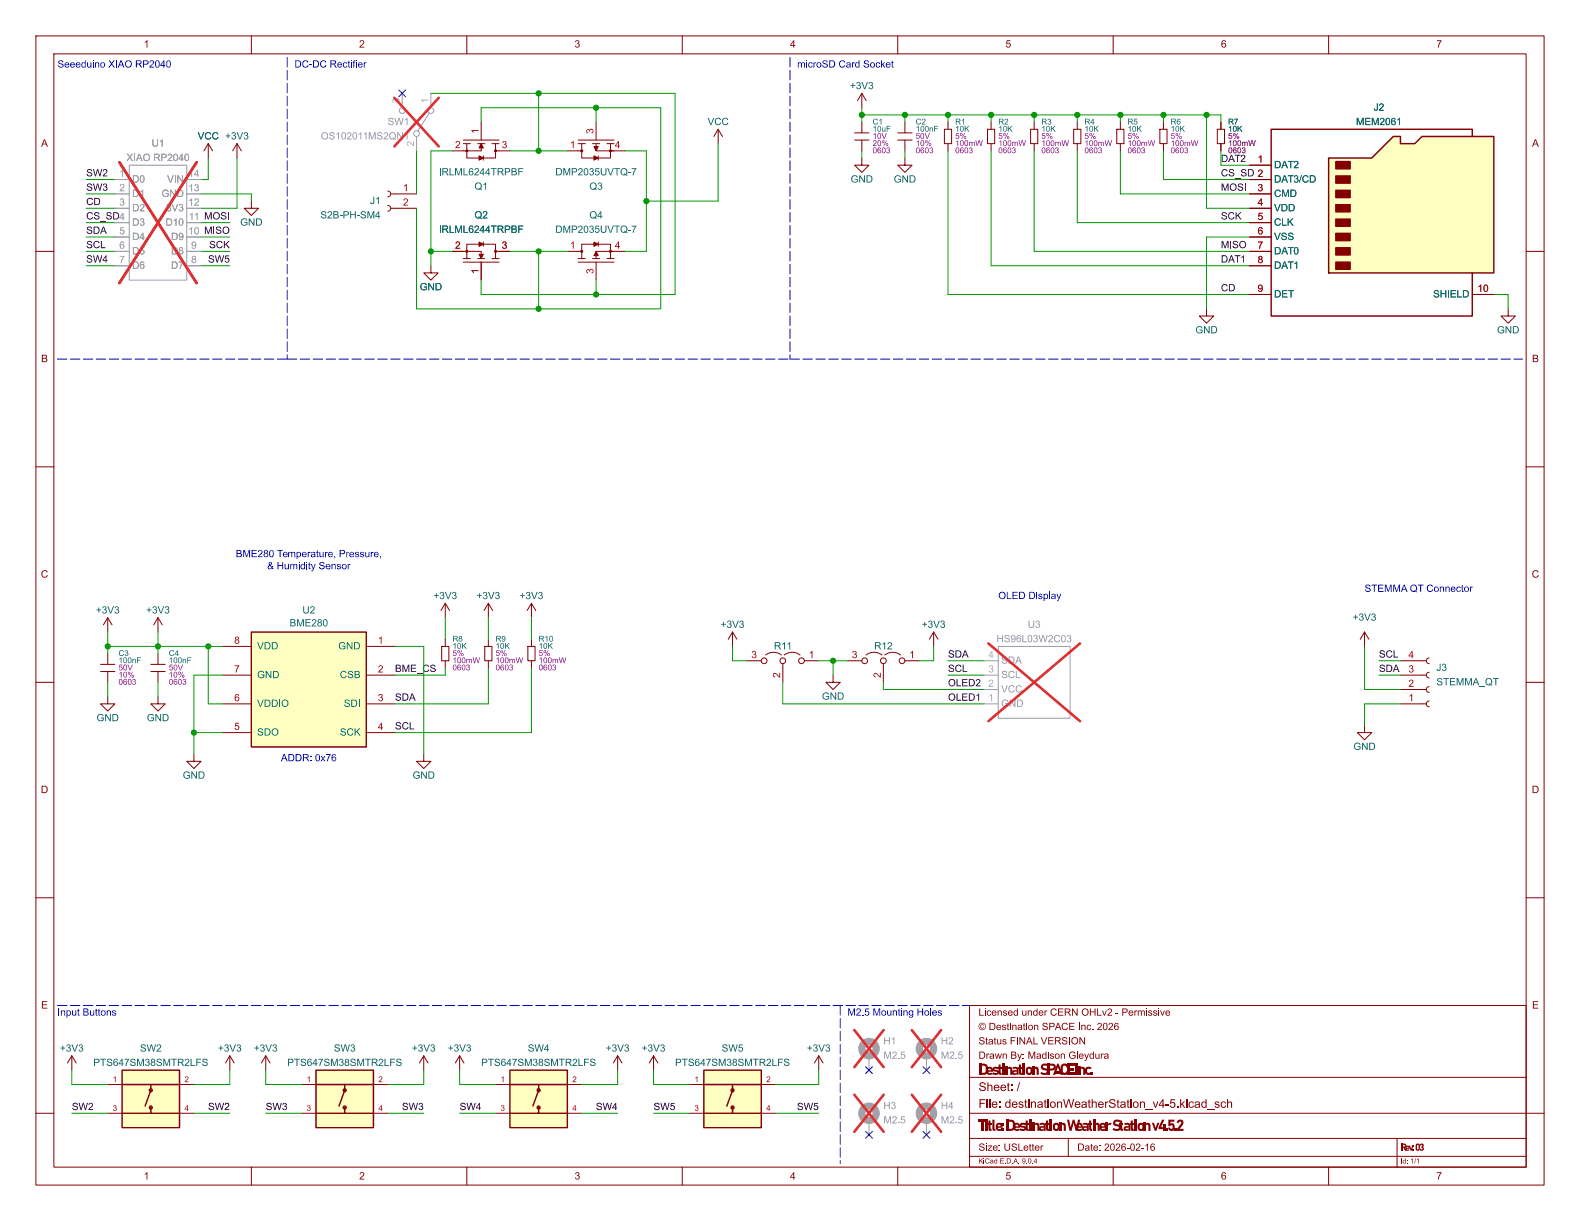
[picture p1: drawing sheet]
<svg xmlns="http://www.w3.org/2000/svg" width="279mm" height="216mm" viewBox="0 0 279 216" stroke-linecap="round" stroke-linejoin="round" font-family="sans-serif">
<g fill="none" stroke="#840000" stroke-width=".18">
<path d="M6.3 6.4h266.7v203.2h-266.7zM9.5 9.5h260.4v196.9h-260.4zM44.4 6.4v3.1M82.5 6.4v3.1M120.6 6.4v3.1M158.7 6.4v3.1M196.8 6.4v3.1M234.9 6.4v3.1M6.3 44.5h3.2M269.9 44.5h3.1M6.3 82.6h3.2M269.9 82.6h3.1"/>
<path d="M6.3 120.7h3.2M269.9 120.7h3.1M6.3 158.8h3.2M269.9 158.8h3.1M171.4 177.8h98.5v28.6h-98.5zM6.3 196.9h3.2M171.4 196.9h101.6M171.4 190.5h98.5M44.4 206.4v3.2M82.5 206.4v3.2M120.6 206.4v3.2M158.7 206.4v3.2"/>
<path d="M171.4 204.5h98.5M171.4 201.3h98.5M196.8 206.4v3.2M234.9 206.4v3.2"/>
</g>
<g fill="#840000">
<path d="M173.5 181.2l.1-.1a.17 .17 0 0 1 .3 0 .17 .17 0 0 1 0 .3 .24 .24 0 0 0-.4-.1 .24 .24 0 0 0 0 .4 .24 .24 0 0 0 .4-.1h.1a.36 .36 0 0 1-.6 .2 .36 .36 0 0 1 .1-.6z"/>
<path d="M173.2 181a.66 .66 0 0 1 1.1 .2 .66 .66 0 0 1-.4 .9 .66 .66 0 0 1-.9-.6h.1a.55 .55 0 0 0 .8 .5 .55 .55 0 0 0 .1-.9 .55 .55 0 0 0-.8 .3l-.2 .1z"/>
</g>
<g fill="none" stroke="#840000" stroke-width=".18">
<path d="M167 22.9h1.3v2.5h-1.3zM167.6 21.6v1.3M167.6 25.4v1.3M174.6 22.9h1.3v2.5h-1.3zM175.3 21.6v1.3M175.3 25.4v1.3M182.2 22.9h1.3v2.5h-1.3zM182.9 21.6v1.3M182.9 25.4v1.3M26.7 117.5h2.5M26.7 118.7h2.5M27.9 115.6v1.9"/>
<path d="M27.9 118.7v2M129.5 111.8l-.7 1.2M129.5 111.8l.8 1.2M129.5 111.8v2.5M132.1 116.8h2.5M135.4 115.8a2.26 2.26 0 0 1 2.8 0M138.4 117.3v3.4M138.7 115.8a2.26 2.26 0 0 1 2.8 0M142.2 116.8h2.6M147.3 119.4v1.3h1.3l-1.3 1.2-1.3-1.2h1.3M149.9 116.8h2.5M153.2 115.8a2.26 2.26 0 0 1 2.8 0"/>
<path d="M156.2 117.3v3.4M156.5 115.8a2.26 2.26 0 0 1 2.8 0M160 116.8h2.6M165.1 111.8l-.8 1.2M165.1 111.8l.8 1.2M165.1 111.8v2.5M34.3 133.4v1.2h1.3l-1.3 1.3-1.3-1.3h1.3M109.2 186.7l-.7 1.3M109.2 186.7l.8 1.3M109.2 186.7v2.5M115.6 186.7l.7 1.3M115.6 186.7l-.8 1.3"/>
<path d="M115.6 186.7v2.5M144.8 186.7l-.8 1.3M144.8 186.7l.7 1.3M144.8 186.7v2.5M188.9 201.3v3.2M247.1 201.3v5.1"/>
<circle cx="135.1" cy="116.8" r=".51"/>
<circle cx="138.4" cy="116.8" r=".51"/>
<circle cx="141.7" cy="116.8" r=".51"/>
<circle cx="152.9" cy="116.8" r=".51"/>
<circle cx="156.2" cy="116.8" r=".51"/>
<circle cx="159.5" cy="116.8" r=".51"/>
</g>
<g fill="none" stroke="#a1a1a1" stroke-width="1.3">
<circle cx="153.7" cy="185.4" r="1.27"/>
<circle cx="163.8" cy="185.4" r="1.27"/>
</g>
<path d="M153.7 186.7v2.5M163.8 186.7v2.5" fill="none" stroke="#a1a1a1" stroke-width=".18"/>
<path d="M151.1 182.1l5.2 6.6M156.3 182.1l-5.2 6.6M161.2 182.1l5.2 6.6M166.4 182.1l-5.2 6.6" fill="none" stroke="#e12e31" stroke-width=".46"/>
<path d="M21.6 189.2h10.1v10.2h-10.1z" fill="#ffffc2"/>
<g fill="none" stroke="#840000" stroke-width=".25">
<path d="M21.6 189.2h10.1v10.2h-10.1zM21.6 191.8h10.1M21.6 196.9h10.1M26.7 191.8v1l-1 2.8M26.7 195.8v1.1"/>
<circle cx="26.7" cy="192.8" r=".25"/>
<circle cx="26.7" cy="195.8" r=".25"/>
</g>
<g fill="none" stroke="#840000" stroke-width=".18">
<path d="M12.7 186.7l.8 1.3M12.7 186.7l-.8 1.3M12.7 186.7v2.5M19 191.8h2.6M19 196.9h2.6M31.7 191.8h2.6M31.7 196.9h2.6M40.6 186.7l-.7 1.3M40.6 186.7l.8 1.3M40.6 186.7v2.5M47 186.7l.8 1.3M47 186.7l-.8 1.3"/>
<path d="M47 186.7v2.5"/>
</g>
<path d="M55.9 189.2h10.1v10.2h-10.1z" fill="#ffffc2"/>
<g fill="none" stroke="#840000" stroke-width=".25">
<path d="M55.9 189.2h10.1v10.2h-10.1zM55.9 191.8h10.1M55.9 196.9h10.1M61 191.8v1l-1.1 2.8M61 195.8v1.1"/>
<circle cx="61" cy="192.8" r=".25"/>
<circle cx="61" cy="195.8" r=".25"/>
</g>
<path d="M53.3 191.8h2.6M53.3 196.9h2.6M66 191.8h2.6M66 196.9h2.6" fill="none" stroke="#840000" stroke-width=".18"/>
<path d="M124.5 189.2h10.1v10.2h-10.1z" fill="#ffffc2"/>
<g fill="none" stroke="#840000" stroke-width=".25">
<path d="M124.5 189.2h10.1v10.2h-10.1zM124.5 191.8h10.1M124.5 196.9h10.1M129.5 191.8v1l-1 2.8M129.5 195.8v1.1"/>
<circle cx="129.5" cy="192.8" r=".25"/>
<circle cx="129.5" cy="195.8" r=".25"/>
</g>
<path d="M121.9 191.8h2.6M121.9 196.9h2.6M134.6 191.8h2.6M134.6 196.9h2.6" fill="none" stroke="#840000" stroke-width=".18"/>
<path d="M90.2 189.2h10.1v10.2h-10.1z" fill="#ffffc2"/>
<g fill="none" stroke="#840000" stroke-width=".25">
<path d="M90.2 189.2h10.1v10.2h-10.1zM90.2 191.8h10.1M90.2 196.9h10.1M95.2 191.8v1l-1 2.8M95.2 195.8v1.1"/>
<circle cx="95.2" cy="192.8" r=".25"/>
<circle cx="95.2" cy="195.8" r=".25"/>
</g>
<g fill="none" stroke="#840000" stroke-width=".18">
<path d="M152.4 16.5v2.6M152.4 16.5l-.8 1.3M152.4 16.5l.8 1.3M36.8 25.4l-.7 1.3M36.8 25.4l.8 1.3M36.8 25.4v2.5M68.6 33.8l.3 .1 .2 .4-.2 .3-.3 .2M68.6 36.3l.3 .2 .2 .3-.2 .4-.3 .1M69.1 34.3h4.6M69.1 36.8h4.6M81.9 24.8h6.4M81.9 25.4h1.3"/>
<path d="M82.5 25.4v1.3h-.6M84.5 25.4h1.2M85.1 26.2v.5h-2.6v1.2h2.2M85.1 21.6v3.2M85.5 27.6v.7M87 25.4h1.3M87.6 25.4v1.3h.7M87.6 26.7v1.2h-2.1M102.2 24.8h6.4M102.2 25.4h1.3M102.9 25.4v1.3h-2.6M102.9 26.7v1.2h2.1"/>
<path d="M104.8 25.4h1.2M105.4 21.6v3.2M105.4 25.4v.6M105.4 26.7h5.1M105.8 27.6v.7M107.3 25.4h1.3M107.9 25.4v1.3h.7M107.9 26.7v1.2h-2.1M127 22.9l-.8 1.2M127 22.9l.8 1.2M127 22.9v2.5M151.1 23.5h2.6"/>
<path d="M151.1 24.8h2.6M152.4 27.9v1.3h1.3l-1.3 1.3-1.3-1.3h1.3M152.4 21.6v1.9M152.4 24.8v1.9M158.7 23.5h2.6M158.7 24.8h2.6M160 27.9v1.3h1.3l-1.3 1.3-1.3-1.3h1.3M160 21.6v1.9M160 24.8v1.9M189.9 22.9h1.2v2.5h-1.2zM190.5 21.6v1.3M190.5 25.4v1.3"/>
<path d="M197.5 22.9h1.3v2.5h-1.3zM198.1 21.6v1.3M198.1 25.4v1.3M76.2 47v1.3h1.3l-1.3 1.2-1.3-1.2h1.3M81.9 44.5h.6v1.2M81.9 45.7h1.3M81.9 46.4h6.4M84.5 45.7h1.2M84.7 43.2h-2.2v1.3h2.6v.5M85.1 46.4v3.1M85.5 43.2h2.1v1.3M85.5 42.8v.8"/>
<path d="M87 45.7h1.3M88.3 44.5h-.7v1.2M100.3 44.5h2.6v1.2M102.2 45.7h1.3M102.2 46.4h6.4M104.8 45.7h1.2M105 43.2h-2.1v1.3M105.4 45.1v.6M105.4 46.4v3.1M105.4 44.5h5.1M105.8 43.2h2.1v1.3M105.8 42.8v.8"/>
<path d="M107.3 45.7h1.3M108.6 44.5h-.7v1.2M266.7 54.6v1.3h1.3l-1.3 1.3-1.3-1.3h1.3M17.8 117.5h2.5M17.8 118.7h2.5M19 109.2v2.6M19 115.6v1.9M19 118.7v2M19 109.2l-.7 1.3M19 109.2l.8 1.3M27.9 109.2l-.7 1.3M27.9 109.2l.8 1.3"/>
<path d="M27.9 109.2v2.6M78.1 114.3h1.3v2.5h-1.3zM78.7 113v1.3M78.7 116.8v1.3M85.7 114.3h1.3v2.5h-1.3zM86.4 106.7v2.5M86.4 113v1.3M86.4 116.8v1.3M86.4 106.7l-.8 1.3M86.4 106.7l.7 1.3M93.3 114.3h1.3v2.5h-1.3zM94 106.7v2.5"/>
<path d="M94 113v1.3M94 116.8v1.3M94 106.7l-.8 1.3M94 106.7l.7 1.3M241.3 111.8l-.8 1.2M241.3 111.8l.8 1.2M241.3 111.8v2.5M247.6 119.4h4.6M247.6 116.8h4.6M252.7 118.9l-.3 .1-.2 .4 .2 .3 .3 .2M252.7 116.3l-.3 .2-.2 .3 .2 .4 .3 .1M19 123.2v1.3h1.3l-1.3 1.2-1.2-1.2h1.2"/>
<path d="M27.9 123.2v1.3h1.3l-1.3 1.2-1.2-1.2h1.2M74.9 133.4v1.2h1.3l-1.3 1.3-1.2-1.3h1.2M241.3 128.3v1.2h1.3l-1.3 1.3-1.3-1.3h1.3M247.6 124.5h4.6M247.6 121.9h4.6M252.7 124l-.3 .1-.2 .4 .2 .3 .3 .2M252.7 121.4l-.3 .2-.2 .3 .2 .4 .3 .1M74.9 186.7l-.7 1.3M74.9 186.7l.8 1.3M74.9 186.7v2.5M81.3 186.7l.7 1.3M81.3 186.7l-.8 1.3"/>
<path d="M81.3 186.7v2.5M87.6 191.8h2.6M87.6 196.9h2.6M100.3 191.8h2.6M100.3 196.9h2.6"/>
</g>
<g fill="#840000" stroke="#840000" stroke-width=".18">
<path d="M105.4 44.5l.4 .7h-.8z"/>
<path d="M105 42.8l.8 .4-.8 .4z"/>
<path d="M105 25.9h.8l-.4 .8z"/>
<path d="M105 27.6l.8 .3-.8 .4z"/>
<path d="M84.7 42.8l.8 .4-.8 .4z"/>
<path d="M84.7 45h.8l-.4 .7z"/>
<path d="M84.7 27.6l.8 .3-.8 .4z"/>
<path d="M85.1 25.4l.4 .8h-.8z"/>
<circle cx="102.9" cy="44.4" r=".18"/>
<circle cx="107.9" cy="44.4" r=".18"/>
<circle cx="102.9" cy="26.7" r=".18"/>
<circle cx="107.9" cy="26.7" r=".18"/>
<circle cx="87.6" cy="44.4" r=".18"/>
<circle cx="82.5" cy="44.4" r=".18"/>
<circle cx="87.6" cy="26.7" r=".18"/>
<circle cx="82.5" cy="26.7" r=".18"/>
</g>
<g fill="none" stroke="#a1a1a1" stroke-width="1.3">
<circle cx="153.7" cy="196.8" r="1.27"/>
<circle cx="163.8" cy="196.8" r="1.27"/>
</g>
<g fill="none" stroke="#a1a1a1" stroke-width=".18">
<path d="M71.1 16.5v2.6M75.9 19.9l-2 3.2M76.2 16.5v2.6M20.3 31.8h2.6M20.3 34.3h2.6M20.3 36.8h2.6M20.3 39.4h2.6M22.9 29.2h10.1v20.3h-10.1zM73.7 24.1v2.6M20.3 41.9h2.6M20.3 44.5h2.6M20.3 47h2.6"/>
<path d="M33 44.5h2.6M33 47h2.6M174 116.8h2.5M174 119.4h2.5M176.5 114.3h12.7v12.7h-12.7zM174 121.9h2.5M174 124.5h2.5M153.7 198.1v2.6M163.8 198.1v2.6"/>
<circle cx="71.1" cy="19.6" r=".51"/>
<circle cx="76.2" cy="19.6" r=".51"/>
<circle cx="73.7" cy="23.6" r=".51"/>
</g>
<path d="M69.7 17.3l7.9 8.6M77.6 17.3l-7.9 8.6M21.1 28.7l13.7 21.4M34.8 28.7l-13.7 21.4M174.8 113.8l16.2 13.7M191 113.8l-16.2 13.7M151.1 193.6l5.2 6.5M156.3 193.6l-5.2 6.5M161.2 193.6l5.2 6.5M166.4 193.6l-5.2 6.5" fill="none" stroke="#e12e31" stroke-width=".46"/>
<path d="M44.4 111.8h20.4v20.3h-20.4z" fill="#ffffc2"/>
<path d="M44.4 111.8h20.4v20.3h-20.4z" fill="none" stroke="#840000" stroke-width=".25"/>
<path d="M213.4 54.6v1.3h1.2l-1.2 1.3-1.3-1.3h1.3M39.4 114.3h5M39.4 119.4h5M64.8 114.3h5M64.8 119.4h5M39.4 124.5h5M39.4 129.5h5M64.8 124.5h5M64.8 129.5h5" fill="none" stroke="#840000" stroke-width=".18"/>
<path d="M234.9 27.9h7.7l3.8-3.8h1.2v1.3h2.6l1.3-1.3h12.7v24.2h-29.3z" fill="#ffffc2"/>
<path d="M234.9 27.9h7.7l3.8-3.8h1.2v1.3h2.6l1.3-1.3h12.7v24.2h-29.3zM260.3 24.1v-1.2h-35.5v33h35.5v-7.6" fill="none" stroke="#840000" stroke-width=".25"/>
<g fill="#840000" stroke="#840000" stroke-width=".25">
<path d="M236.2 28.6h2.6v1.2h-2.6z"/>
<path d="M236.2 31.1h2.6v1.3h-2.6z"/>
<path d="M236.2 33.7h2.6v1.2h-2.6z"/>
<path d="M236.2 36.2h2.6v1.3h-2.6z"/>
<path d="M236.2 38.7h2.6v1.3h-2.6z"/>
<path d="M236.2 41.3h2.6v1.2h-2.6z"/>
<path d="M236.2 43.8h2.6v1.3h-2.6z"/>
<path d="M236.2 46.4h2.6v1.2h-2.6z"/>
</g>
<g fill="none" stroke="#840000" stroke-width=".18">
<path d="M41.9 25.4l-.8 1.3M41.9 25.4l.8 1.3M41.9 25.4v2.5M205.1 22.9h1.3v2.5h-1.3zM205.7 21.6v1.3M205.7 25.4v1.3M215.3 22.9h1.2v2.5h-1.2zM215.9 21.6v1.3M215.9 25.4v1.3M221 29.2h3.8M221 31.8h3.8M221 34.3h3.8"/>
<path d="M221 36.8h3.8M221 39.4h3.8M221 41.9h3.8M221 44.5h3.8M221 47h3.8M221 52.1h3.8M260.3 52.1h3.9M78.7 106.7l-.7 1.3M78.7 106.7l.8 1.3M78.7 106.7v2.5"/>
</g>
<g fill="#006464">
<path d="M40.3 23.6h.1v.4h.3v.1h-.3v.3h-.1v-.3h-.4v-.1h.4z"/>
<path d="M41.1 23.5a.34 .34 0 0 1 .5 0 .34 .34 0 0 1-.1 .5 .4 .4 0 0 1 0 .6 .4 .4 0 0 1-.6-.3h.2a.26 .26 0 0 0 .3 .2 .26 .26 0 0 0 .2-.3 .26 .26 0 0 0-.4-.1v-.2a.22 .22 0 0 0 .3-.2 .22 .22 0 0 0-.2-.2 .22 .22 0 0 0-.2 .2h-.2z"/>
<path d="M41.8 23.4h.2l.4 1.1 .4-1.1h.2l-.5 1.3h-.2z"/>
<path d="M43.2 23.5a.34 .34 0 0 1 .6 0 .34 .34 0 0 1-.1 .5 .4 .4 0 0 1 0 .6 .4 .4 0 0 1-.6-.3h.2a.26 .26 0 0 0 .3 .2 .26 .26 0 0 0 .2-.3 .26 .26 0 0 0-.4-.1v-.2a.22 .22 0 0 0 .3-.2 .22 .22 0 0 0-.2-.2 .22 .22 0 0 0-.2 .2h-.2z"/>
</g>
<g fill="none" stroke="#840000" stroke-width=".18">
<path d="M44.4 35.6v1.2h1.3l-1.3 1.3-1.2-1.3h1.2M215.9 21.6v1.3M215.9 25.4v1.3M221 29.2h3.8M221 31.8h3.8M221 34.3h3.8M221 36.8h3.8M221 39.4h3.8M85.1 46.4v3.1M221 41.9h3.8M221 44.5h3.8M221 47h3.8"/>
<path d="M221 52.1h3.8M260.3 52.1h3.9"/>
</g>
<path d="M50.8 10.2v53.3M139.7 10.2v53.3M10.2 63.5h40.6M50.8 63.5h88.9M139.7 63.5h129.5M10.2 177.8h161.2M148.6 177.8v27.9" fill="none" stroke="#0000c2" stroke-width=".18" stroke-dasharray="1.7 .6"/>
<g fill="none" stroke="#009600" stroke-width=".18">
<path d="M76.2 16.5h43.2v35.6h-34.3v-2.6M95.2 16.5v10.2M105.4 19.1v2.5M152.4 19.1v2.5M15.2 34.3h5.1M15.2 36.8h5.1M15.2 39.4h5.1M15.2 31.8h5.1M35.6 34.3h8.8v1.3M35.6 39.4h5M36.8 27.9v3.9h-1.2M41.9 27.9v8.9h-6.3"/>
<path d="M73.7 26.7v7.6M80 26.7h-3.8v20.3M85.1 21.6v-2.5h31.7v35.5h-43.1v-17.8M90.2 26.7h10.1M110.5 26.7h3.8v17.8h-3.8M127 25.4v10.2h-12.7M152.4 20.3h63.5v1.3M152.4 26.7v1.2M160 20.3v1.3M160 26.7v1.2M167.6 26.7v25.4h53.4M167.6 20.3v1.3"/>
<path d="M175.3 20.3v1.3M175.3 26.7v20.3h45.7M182.9 26.7v17.8h38.1M182.9 20.3v1.3M190.5 26.7v12.7h30.5M190.5 20.3v1.3M198.1 20.3v1.3M198.1 26.7v7.6h22.9M205.7 20.3v1.3M205.7 26.7v5.1h15.3M213.4 20.3v16.5h7.6M215.9 26.7v2.5h5.1"/>
<path d="M15.2 41.9h5.1M15.2 44.5h5.1M15.2 47h5.1M35.6 41.9h5M35.6 44.5h5M35.6 47h5M76.2 44.5h3.8M90.2 44.5h10.1M95.2 44.5v10.1M105.4 49.5v2.6M221 41.9h-7.6v12.7M264.2 52.1h2.5v2.5"/>
<path d="M19 114.3h20.4M19 111.8v3.8M27.9 111.8v3.8M36.8 114.3v10.2h2.6M39.4 119.4h-5.1v14M69.8 114.3h5.1v19.1M78.7 118.1v1.3h-8.9M78.7 109.2v3.8M86.4 118.1v6.4h-16.6M86.4 109.2v3.8M94 109.2v3.8M94 118.1v11.4h-24.2"/>
<path d="M129.5 114.3v2.5h2.6M144.8 116.8h5.1M147.3 116.8v2.6M165.1 114.3v2.5h-2.5M167.6 116.8h6.4M167.6 119.4h6.4M241.3 114.3v7.6h6.3M243.8 116.8h3.8M243.8 119.4h3.8M19 120.7v2.5M27.9 120.7v2.5M34.3 129.5h5.1"/>
<path d="M138.4 120.7v3.8h35.6M156.2 120.7v1.2h17.8M247.6 124.5h-6.3v3.8M12.7 196.9h6.3M12.7 189.2v2.6h6.3M34.3 196.9h6.3M40.6 189.2v2.6h-6.3M47 196.9h6.3M47 189.2v2.6h6.3M68.6 196.9h6.3M74.9 189.2v2.6h-6.3M81.3 196.9h6.3"/>
<path d="M81.3 189.2v2.6h6.3M102.9 196.9h6.3M109.2 189.2v2.6h-6.3M115.6 196.9h6.3M115.6 189.2v2.6h6.3M137.2 196.9h7.6M144.8 189.2v2.6h-7.6"/>
</g>
<path d="M70.5 15.9l1.2 1.2M71.7 15.9l-1.2 1.2M153.1 188.6l1.2 1.2M154.3 188.6l-1.2 1.2M163.2 188.6l1.2 1.2M164.4 188.6l-1.2 1.2M153.1 200.1l1.2 1.2M154.3 200.1l-1.2 1.2M163.2 200.1l1.2 1.2M164.4 200.1l-1.2 1.2" fill="none" stroke="#000084" stroke-width=".18"/>
<path d="M20.3 31.8h2.6M20.3 34.3h2.6M20.3 36.8h2.6M20.3 39.4h2.6M20.3 41.9h2.6M20.3 44.5h2.6M20.3 47h2.6M33 44.5h2.6M33 47h2.6" fill="none" stroke="#a1a1a1" stroke-width=".18"/>
<path d="M21.1 28.7l13.7 21.4M34.8 28.7l-13.7 21.4" fill="none" stroke="#e12e31" stroke-width=".46"/>
<g fill="#009600" stroke="#009600" stroke-width=".18">
<circle cx="95.2" cy="54.6" r=".46"/>
<circle cx="36.8" cy="114.3" r=".46"/>
<circle cx="34.3" cy="129.5" r=".46"/>
<circle cx="27.9" cy="114.3" r=".46"/>
<circle cx="19" cy="114.3" r=".46"/>
<circle cx="76.2" cy="44.5" r=".46"/>
<circle cx="147.3" cy="116.8" r=".46"/>
<circle cx="152.4" cy="20.3" r=".46"/>
<circle cx="160" cy="20.3" r=".46"/>
<circle cx="198.1" cy="20.3" r=".46"/>
<circle cx="205.7" cy="20.3" r=".46"/>
<circle cx="190.5" cy="20.3" r=".46"/>
<circle cx="182.9" cy="20.3" r=".46"/>
<circle cx="167.6" cy="20.3" r=".46"/>
<circle cx="175.3" cy="20.3" r=".46"/>
<circle cx="105.4" cy="19.1" r=".46"/>
<circle cx="114.3" cy="35.6" r=".46"/>
<circle cx="95.2" cy="44.5" r=".46"/>
<circle cx="105.4" cy="52.1" r=".46"/>
<circle cx="95.2" cy="16.5" r=".46"/>
<circle cx="95.2" cy="26.7" r=".46"/>
<circle cx="213.4" cy="20.3" r=".46"/>
</g>
<g font-size="2.8" fill="#840000">
<text x="173" y="190.6">Destination Inc.</text>
<text x="183.9" y="190.6">SPACE</text>
<text x="173" y="200.5">Title:</text>
<text x="177.8" y="200.5">Destination</text>
<text x="188.7" y="200.5">Weather</text>
<text x="196.6" y="200.5">Station</text>
<text x="203.6" y="200.5">v4.5.2</text>
</g>
<g font-size="2.1" fill="#840000">
<text x="173" y="196.4">File: destinationWeatherStation_v4-5.kicad_sch</text>
<text x="173" y="193.5">Sheet: /</text>
</g>
<g font-size="1.8" fill="#840000">
<text x="25.4" y="8.9">1</text>
<text x="63.5" y="8.9">2</text>
<text x="101.6" y="8.9">3</text>
<text x="139.7" y="8.9">4</text>
<text x="177.8" y="8.9">5</text>
<text x="215.9" y="8.9">6</text>
<text x="254" y="8.9">7</text>
<text x="7.3" y="26.4">A</text>
<text x="270.9" y="26.4">A</text>
<text x="7.3" y="64.5">B</text>
<text x="270.9" y="64.5">B</text>
<text x="7.2" y="102.6">C</text>
<text x="270.9" y="102.6">C</text>
<text x="7.2" y="140.7">D</text>
<text x="270.9" y="140.7">D</text>
<text x="7.3" y="178.8">E</text>
<text x="270.9" y="178.8">E</text>
<text x="173" y="185.1">Status FINAL VERSION</text>
<text x="173" y="180.1">Licensed under CERN OHLv2 - Permissive</text>
<text x="174.8" y="182.6">Destination SPACE Inc. 2026</text>
<text x="173" y="187.7">Drawn By: Madison Gleydura</text>
<text x="173" y="203.9">Size: USLetter</text>
<text x="190.5" y="203.9">Date: 2026-02-16</text>
<text x="247.6" y="203.8">Rev:</text>
<text x="250.2" y="203.8">03</text>
<text x="25.4" y="209">1</text>
<text x="63.5" y="209">2</text>
<text x="101.6" y="209">3</text>
<text x="139.7" y="209">4</text>
<text x="177.8" y="209">5</text>
<text x="215.9" y="209">6</text>
<text x="254" y="209">7</text>
</g>
<g font-size="1.8" fill="#0000c2">
<text x="10.2" y="12.2">Seeeduino XIAO RP2040</text>
<text x="52.1" y="12.2">DC-DC Rectifier</text>
<text x="141" y="12.2">microSD Card Socket</text>
<text x="41.7" y="99">BME280 Temperature, Pressure,</text>
<text x="47.3" y="101.1">&amp; Humidity Sensor</text>
<text x="176.5" y="106.1">OLED Display</text>
<text x="241.3" y="104.9">STEMMA QT Connector</text>
<text x="49.7" y="135.1">ADDR: 0x76</text>
<text x="10.2" y="179.8">Input Buttons</text>
<text x="149.9" y="179.8">M2.5 Mounting Holes</text>
</g>
<g font-size="1.8" fill="#006464">
<text x="150.3" y="16.2">+3V3</text>
<text x="125.1" y="22.6">VCC</text>
<text x="239.8" y="22.6">MEM2061</text>
<text x="242.9" y="20">J2</text>
<text x="35" y="25.1">VCC</text>
<text x="77.6" y="31.5">IRLML6244TRPBF</text>
<text x="83.9" y="34">Q1</text>
<text x="98.2" y="31.5">DMP2035UVTQ-7</text>
<text x="104.2" y="34">Q3</text>
<text x="150.4" y="32.7">GND</text>
<text x="158" y="32.7">GND</text>
<text x="225.3" y="30.2">DAT2</text>
<text x="225.3" y="32.7">DAT3/CD</text>
<text x="225.3" y="35.3">CMD</text>
<text x="42.5" y="40.4">GND</text>
<text x="56.6" y="39.1">S2B-PH-SM4</text>
<text x="65.4" y="36.6">J1</text>
<text x="77.6" y="41.6">IRLML6244TRPBF</text>
<text x="83.9" y="39.1">Q2</text>
<text x="98.2" y="41.6">DMP2035UVTQ-7</text>
<text x="104.2" y="39.1">Q4</text>
<text x="225.3" y="37.8">VDD</text>
<text x="225.3" y="40.4">CLK</text>
<text x="225.3" y="42.9">VSS</text>
<text x="225.3" y="45.4">DAT0</text>
<text x="225.3" y="48">DAT1</text>
<text x="74.2" y="51.8">GND</text>
<text x="225.3" y="53.1">DET</text>
<text x="253.4" y="53.1">SHIELD</text>
<text x="211.4" y="59.4">GND</text>
<text x="264.7" y="59.4">GND</text>
<text x="76.6" y="106.4">+3V3</text>
<text x="84.3" y="106.4">+3V3</text>
<text x="91.9" y="106.4">+3V3</text>
<text x="17" y="108.9">+3V3</text>
<text x="25.8" y="108.9">+3V3</text>
<text x="51.2" y="111.2">BME280</text>
<text x="53.5" y="108.9">U2</text>
<text x="127.4" y="111.5">+3V3</text>
<text x="163" y="111.5">+3V3</text>
<text x="239.2" y="110.2">+3V3</text>
<text x="45.5" y="115.3">VDD</text>
<text x="59.8" y="115.3">GND</text>
<text x="136.9" y="115.3">R11</text>
<text x="154.6" y="115.3">R12</text>
<text x="254" y="119.1">J3</text>
<text x="45.5" y="120.4">GND</text>
<text x="45.5" y="125.5">VDDIO</text>
<text x="60.1" y="120.4">CSB</text>
<text x="60.8" y="125.5">SDI</text>
<text x="145.3" y="124.2">GND</text>
<text x="254" y="121.6">STEMMA_QT</text>
<text x="17.1" y="128">GND</text>
<text x="26" y="128">GND</text>
<text x="45.5" y="130.5">SDO</text>
<text x="60.1" y="130.5">SCK</text>
<text x="239.3" y="133.1">GND</text>
<text x="32.3" y="138.2">GND</text>
<text x="73" y="138.2">GND</text>
<text x="10.6" y="186.4">+3V3</text>
<text x="16.5" y="189">PTS647SM38SMTR2LFS</text>
<text x="24.7" y="186.4">SW2</text>
<text x="38.5" y="186.4">+3V3</text>
<text x="44.9" y="186.4">+3V3</text>
<text x="50.8" y="189">PTS647SM38SMTR2LFS</text>
<text x="59" y="186.4">SW3</text>
<text x="72.8" y="186.4">+3V3</text>
<text x="79.2" y="186.4">+3V3</text>
<text x="85.1" y="189">PTS647SM38SMTR2LFS</text>
<text x="93.3" y="186.4">SW4</text>
<text x="107.1" y="186.4">+3V3</text>
<text x="113.5" y="186.4">+3V3</text>
<text x="119.4" y="189">PTS647SM38SMTR2LFS</text>
<text x="127.6" y="186.4">SW5</text>
<text x="142.7" y="186.4">+3V3</text>
</g>
<g font-size="1.8" fill="#989898">
<text x="68.5" y="22.6">SW1</text>
<text x="22.4" y="28.9">XIAO RP2040</text>
<text x="26.8" y="26.4">U1</text>
<text x="56.7" y="25.1">OS102011MS2QN1</text>
<text x="23.4" y="32.7">D0</text>
<text x="23.4" y="35.3">D1</text>
<text x="28.6" y="35.3">GND</text>
<text x="29.6" y="32.7">VIN</text>
<text x="23.4" y="37.8">D2</text>
<text x="23.4" y="40.4">D3</text>
<text x="29.3" y="40.4">D10</text>
<text x="29.4" y="37.8">3V3</text>
<text x="23.4" y="42.9">D4</text>
<text x="23.4" y="45.4">D5</text>
<text x="23.4" y="48">D6</text>
<text x="30.2" y="42.9">D9</text>
<text x="30.2" y="45.4">D8</text>
<text x="30.2" y="48">D7</text>
<text x="181.7" y="111.5">U3</text>
<text x="176.2" y="114">HS96L03W2C03</text>
<text x="177" y="117.8">SDA</text>
<text x="177" y="120.4">SCL</text>
<text x="177" y="122.9">VCC</text>
<text x="177" y="125.5">GND</text>
<text x="156.2" y="185.1">H1</text>
<text x="166.4" y="185.1">H2</text>
<text x="156.2" y="187.7">M2.5</text>
<text x="166.4" y="187.7">M2.5</text>
<text x="156.2" y="196.6">H3</text>
<text x="166.4" y="196.6">H4</text>
<text x="156.2" y="199.1">M2.5</text>
<text x="166.4" y="199.1">M2.5</text>
</g>
<g font-size="1.8" fill="#aaa">
<text x="70.9" y="18.3" transform="rotate(-90 70.9 18.3)">3</text>
<text x="75.9" y="18.3" transform="rotate(-90 75.9 18.3)">1</text>
<text x="73.4" y="25.9" transform="rotate(-90 73.4 25.9)">2</text>
<text x="21.1" y="31.5">1</text>
<text x="21.1" y="34">2</text>
<text x="33.3" y="31.5">14</text>
<text x="33.3" y="34">13</text>
<text x="21.1" y="36.6">3</text>
<text x="21.1" y="41.7">5</text>
<text x="21.1" y="39.1">4</text>
<text x="33.3" y="36.6">12</text>
<text x="33.3" y="41.7">10</text>
<text x="33.4" y="39.1">11</text>
<text x="21.1" y="44.2">6</text>
<text x="21.1" y="46.7">7</text>
<text x="33.8" y="44.2">9</text>
<text x="33.8" y="46.7">8</text>
<text x="174.8" y="116.6">4</text>
<text x="174.8" y="119.1">3</text>
<text x="174.8" y="121.7">2</text>
<text x="174.8" y="124.2">1</text>
</g>
<g font-size="1.8" fill="#a90000">
<text x="84.8" y="23.7" transform="rotate(-90 84.8 23.7)">1</text>
<text x="105.2" y="23.7" transform="rotate(-90 105.2 23.7)">3</text>
<text x="80.5" y="26.4">2</text>
<text x="88.7" y="26.4">3</text>
<text x="100.8" y="26.4">1</text>
<text x="108.7" y="26.4">4</text>
<text x="222.4" y="29">1</text>
<text x="71.3" y="34">1</text>
<text x="222.4" y="34">3</text>
<text x="222.4" y="31.5">2</text>
<text x="71.3" y="36.6">2</text>
<text x="222.4" y="36.6">4</text>
<text x="222.4" y="39.1">5</text>
<text x="222.4" y="41.7">6</text>
<text x="80.5" y="44.2">2</text>
<text x="88.7" y="44.2">3</text>
<text x="100.8" y="44.2">1</text>
<text x="108.7" y="44.2">4</text>
<text x="222.4" y="44.2">7</text>
<text x="222.4" y="46.7">8</text>
<text x="84.8" y="48.4" transform="rotate(-90 84.8 48.4)">1</text>
<text x="105.2" y="48.4" transform="rotate(-90 105.2 48.4)">3</text>
<text x="222.4" y="51.8">9</text>
<text x="261.3" y="51.8">10</text>
<text x="41.4" y="114">8</text>
<text x="41.4" y="119.1">7</text>
<text x="66.8" y="114">1</text>
<text x="66.8" y="119.1">2</text>
<text x="132.9" y="116.6">3</text>
<text x="138.2" y="119.9" transform="rotate(-90 138.2 119.9)">2</text>
<text x="143" y="116.6">1</text>
<text x="150.6" y="116.6">3</text>
<text x="156" y="119.9" transform="rotate(-90 156 119.9)">2</text>
<text x="160.8" y="116.6">1</text>
<text x="249.1" y="119.1">3</text>
<text x="249.1" y="116.6">4</text>
<text x="41.4" y="124.2">6</text>
<text x="66.8" y="124.2">3</text>
<text x="249.1" y="124.2">1</text>
<text x="249.1" y="121.7">2</text>
<text x="41.4" y="129.3">5</text>
<text x="66.8" y="129.3">4</text>
</g>
<g font-size="1.8" fill="#0f0f0f">
<text x="215.9" y="28.9">DAT2</text>
<text x="15.2" y="31.4">SW2</text>
<text x="15.2" y="33.9">SW3</text>
<text x="215.9" y="31.4">CS_SD 2</text>
<text x="215.9" y="33.9">MOSI</text>
<text x="15.2" y="39">CS_SD4</text>
<text x="15.2" y="41.6">SDA</text>
<text x="15.2" y="36.5">CD</text>
<text x="33.3" y="41.7">10 MISO</text>
<text x="33.4" y="39.1">11 MOSI</text>
<text x="215.9" y="39">SCK</text>
<text x="15.2" y="46.6">SW4</text>
<text x="15.2" y="44.1">SCL</text>
<text x="36.8" y="46.6">SW5</text>
<text x="37" y="44.1">SCK</text>
<text x="215.9" y="46.6">DAT1</text>
<text x="215.9" y="44.1">MISO</text>
<text x="215.9" y="51.7">CD</text>
<text x="69.8" y="119">BME_CS</text>
<text x="167.6" y="116.5">SDA</text>
<text x="167.6" y="119">SCL</text>
<text x="243.8" y="119">SDA</text>
<text x="243.8" y="116.5">SCL</text>
<text x="69.8" y="124.1">SDA</text>
<text x="167.6" y="124.1">OLED1</text>
<text x="167.6" y="121.6">OLED2</text>
<text x="69.8" y="129.2">SCL</text>
<text x="12.7" y="196.5">SW2</text>
<text x="36.8" y="196.5">SW2</text>
<text x="47" y="196.5">SW3</text>
<text x="71.1" y="196.5">SW3</text>
<text x="81.3" y="196.5">SW4</text>
<text x="105.4" y="196.5">SW4</text>
<text x="115.6" y="196.5">SW5</text>
<text x="140.9" y="196.5">SW5</text>
</g>
<g font-size="1.4" fill="#006464">
<text x="154.3" y="22.4">C1</text>
<text x="154.3" y="23.7">10uF</text>
<text x="161.9" y="23.7">100nF</text>
<text x="161.9" y="22.4">C2</text>
<text x="168.9" y="23.7">10K</text>
<text x="168.9" y="22.4">R1</text>
<text x="176.5" y="23.7">10K</text>
<text x="176.5" y="22.4">R2</text>
<text x="184.1" y="23.7">10K</text>
<text x="184.1" y="22.4">R3</text>
<text x="191.8" y="23.7">10K</text>
<text x="191.8" y="22.4">R4</text>
<text x="199.4" y="23.7">10K</text>
<text x="199.4" y="22.4">R5</text>
<text x="207" y="23.7">10K</text>
<text x="207" y="22.4">R6</text>
<text x="217.2" y="23.7">10K</text>
<text x="217.2" y="22.4">R7</text>
<text x="80" y="113.8">R8</text>
<text x="87.6" y="113.8">R9</text>
<text x="95.2" y="113.8">R10</text>
<text x="21" y="117.6">100nF</text>
<text x="21" y="116.4">C3</text>
<text x="29.8" y="117.6">100nF</text>
<text x="29.8" y="116.4">C4</text>
<text x="80" y="115.1">10K</text>
<text x="87.6" y="115.1">10K</text>
<text x="95.2" y="115.1">10K</text>
</g>
<g font-size="1.4" fill="#840084">
<text x="154.3" y="24.9">10V</text>
<text x="154.3" y="26.2">20%</text>
<text x="154.3" y="27.5">0603</text>
<text x="161.9" y="24.9">50V</text>
<text x="161.9" y="26.2">10%</text>
<text x="161.9" y="27.5">0603</text>
<text x="168.9" y="26.2">100mW</text>
<text x="168.9" y="24.9">5%</text>
<text x="168.9" y="27.5">0603</text>
<text x="176.5" y="26.2">100mW</text>
<text x="176.5" y="24.9">5%</text>
<text x="176.5" y="27.5">0603</text>
<text x="184.1" y="26.2">100mW</text>
<text x="184.1" y="24.9">5%</text>
<text x="184.1" y="27.5">0603</text>
<text x="191.8" y="26.2">100mW</text>
<text x="191.8" y="24.9">5%</text>
<text x="191.8" y="27.5">0603</text>
<text x="199.4" y="26.2">100mW</text>
<text x="199.4" y="24.9">5%</text>
<text x="199.4" y="27.5">0603</text>
<text x="207" y="26.2">100mW</text>
<text x="207" y="24.9">5%</text>
<text x="207" y="27.5">0603</text>
<text x="217.2" y="26.2">100mW</text>
<text x="217.2" y="24.9">5%</text>
<text x="217.2" y="27.5">0603</text>
<text x="21" y="118.9">50V</text>
<text x="29.8" y="118.9">50V</text>
<text x="80" y="117.6">100mW</text>
<text x="80" y="116.4">5%</text>
<text x="80" y="118.9">0603</text>
<text x="87.6" y="117.6">100mW</text>
<text x="87.6" y="116.4">5%</text>
<text x="87.6" y="118.9">0603</text>
<text x="95.2" y="117.6">100mW</text>
<text x="95.2" y="116.4">5%</text>
<text x="95.2" y="118.9">0603</text>
<text x="21" y="120.2">10%</text>
<text x="21" y="121.4">0603</text>
<text x="29.8" y="120.2">10%</text>
<text x="29.8" y="121.4">0603</text>
</g>
<g font-size="1.4" fill="#a90000">
<text x="19.9" y="191.5">1</text>
<text x="32.6" y="191.5">2</text>
<text x="54.2" y="191.5">1</text>
<text x="66.9" y="191.5">2</text>
<text x="88.5" y="191.5">1</text>
<text x="101.2" y="191.5">2</text>
<text x="122.8" y="191.5">1</text>
<text x="135.5" y="191.5">2</text>
<text x="19.9" y="196.6">3</text>
<text x="32.6" y="196.6">4</text>
<text x="54.2" y="196.6">3</text>
<text x="66.9" y="196.6">4</text>
<text x="88.5" y="196.6">3</text>
<text x="101.2" y="196.6">4</text>
<text x="122.8" y="196.6">3</text>
<text x="135.5" y="196.6">4</text>
</g>
<g font-size="1.2" fill="#840000">
<text x="173" y="206.1">KiCad E.D.A. 9.0.4</text>
<text x="247.6" y="206.1">Id: 1/1</text>
</g>
</svg>
